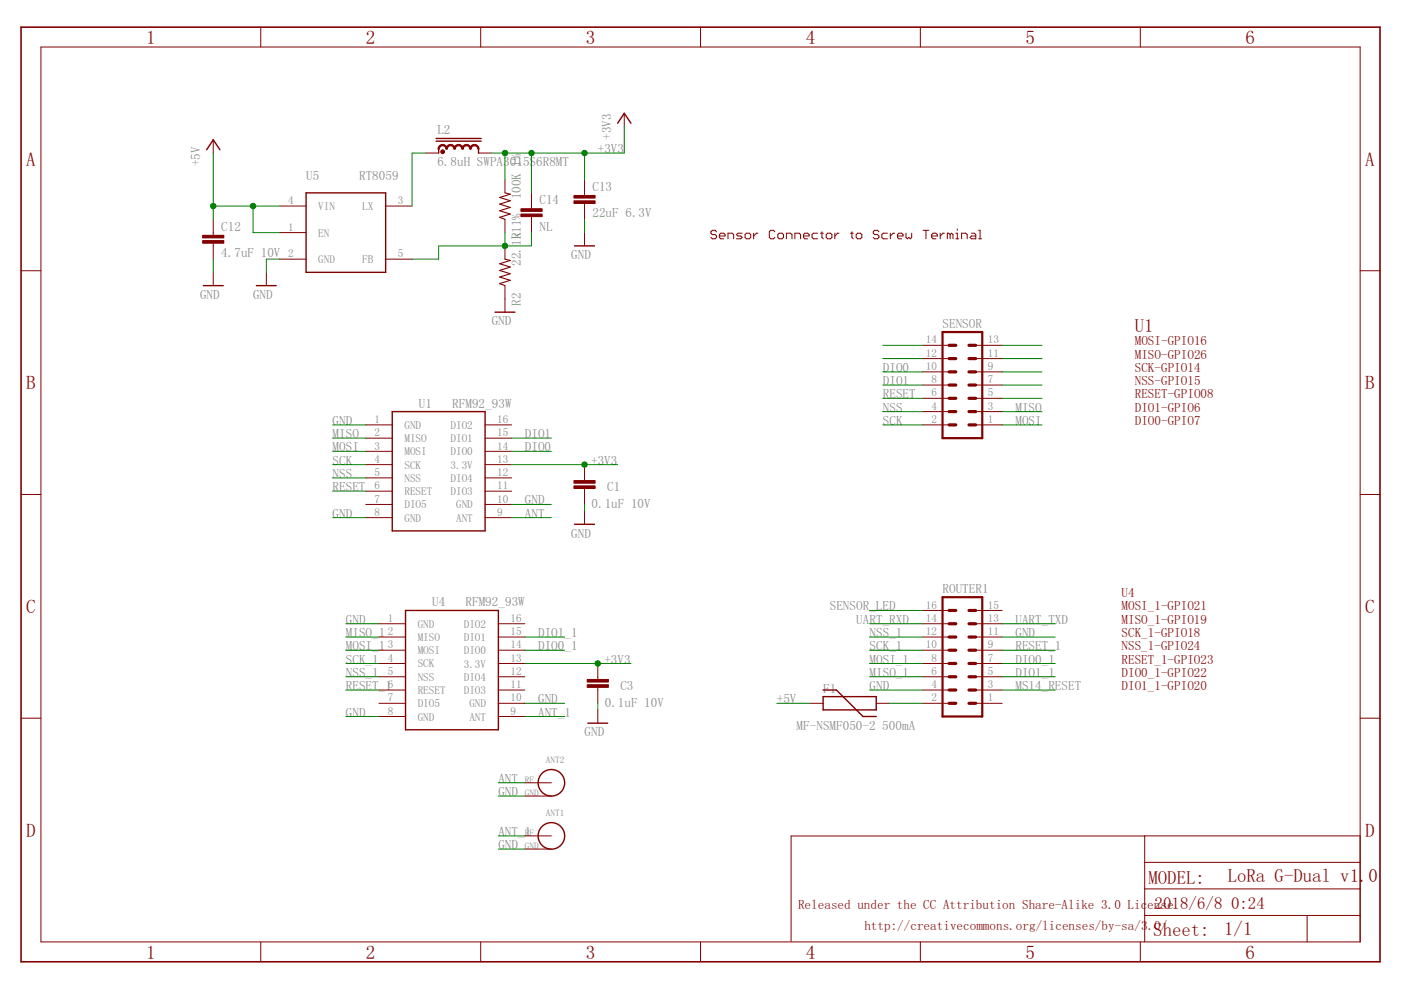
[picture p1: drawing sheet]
<svg xmlns="http://www.w3.org/2000/svg" width="297mm" height="210mm" viewBox="0 0 297 210" stroke-linecap="round" stroke-linejoin="round" font-family="sans-serif">
<g fill="none" stroke="#800000" stroke-width=".21">
<path d="M8.7 10h279.7v189.7h-279.7zM55.3 5.8v4.2M101.9 5.8v4.2M148.5 5.8v4.2M195.1 5.8v4.2M241.8 5.8v4.2M45.2 29.6v2.8M90.2 32.4h2.8M101.5 32.4h2.7M107.1 38.1v2.8M123.9 38.1v3.3M132.4 24v2.8"/>
<path d="M4.5 57.4h4.2M45.2 46.5v3.4M45.2 51.6v3.3M45.2 57.7v2.9M56.5 57.7v2.9M59.3 49.3h5.6M59.3 54.9h5.6M59.3 43.7h5.6M81.8 54.9h5.6M81.8 43.7h5.6M107.1 46.5v2.8M107.1 52.1v2.8"/>
<path d="M112.7 40.9v3.4M112.7 46v3.3M123.9 43.1v3.4M123.9 49.3v2.8M151.9 49.1l-.3-.3h-.6l-.3 .3v.3l.3 .3h.6l.3 .3v.3l-.3 .3h-.6l-.3-.3M152.5 50h1.2v-.3l-.3-.3h-.6l-.3 .3v.6l.3 .3h.6M154.3 50.6v-1.2h.9l.4 .3v.9M157.4 49.4h-.9l-.4 .3 .4 .3h.6l.3 .3-.3 .3h-1M158 49.7l.3-.3h.6l.3 .3v.6l-.3 .3h-.6l-.3-.3zM159.8 49.4v1.2M160.7 49.4h-.3l-.6 .6M164.3 49.1l-.3-.3h-.6l-.3 .3v1.2l.3 .3h.6l.3-.3"/>
<path d="M164.9 49.7l.3-.3h.6l.3 .3v.6l-.3 .3h-.6l-.3-.3zM166.7 50.6v-1.2h.9l.3 .3v.9M168.5 50.6v-1.2h.9l.3 .3v.9M170.3 50h1.3v-.3l-.4-.3h-.6l-.3 .3v.6l.3 .3h.6M173.4 49.4h-.9l-.3 .3v.6l.3 .3h.9M174 49.4h.6M174.3 49.1v1.2l.3 .3M175.2 49.7l.3-.3h.6l.3 .3v.6l-.3 .3h-.6l-.3-.3zM177 49.4v1.2M177.9 49.4h-.3l-.6 .6M180.3 49.4h.6M180.6 49.1v1.2l.3 .3"/>
<path d="M181.5 49.7l.3-.3h.6l.3 .3v.6l-.3 .3h-.6l-.3-.3zM186.4 49.1l-.3-.3h-.7l-.3 .3v.3l.3 .3h.7l.3 .3v.3l-.3 .3h-.7l-.3-.3M188.2 49.4h-.9l-.3 .3v.6l.3 .3h.9M188.8 49.4v1.2M189.7 49.4h-.3l-.6 .6M190.3 50h1.2v-.3l-.3-.3h-.6l-.3 .3v.6l.3 .3h.6M192.1 49.4v.9l.3 .3 .3-.3 .3 .3 .3-.3v-.9M195.7 48.8h1.2M196.3 48.8v1.8M197.5 50h1.2v-.3l-.3-.3h-.6l-.3 .3v.6l.3 .3h.6M199.3 49.4v1.2M200.2 49.4h-.3l-.6 .6"/>
<path d="M201.4 49.7l-.3-.3h-.2v1.2M201.4 49.7v.9M201.4 49.7l.3-.3 .4 .3v.9M202.6 50.6h.7M202.6 49.4h.4v1.2M203 48.5v.3M203.9 50.6v-1.2h.9l.3 .3v.9M206 49.4h.6l.3 .3v.9h-.9l-.3-.3 .3-.3h.9M207.5 48.8h.3v1.8M207.5 50.6h.6M288.4 57.4h4.2M107.1 60.6v5.6"/>
<path d="M195.6 78.8h5.6M195.6 76h5.6M195.6 73.2h5.6M206.9 78.8h5.6M206.9 76h5.6M206.9 73.2h5.6M77.6 90.1h5.6M77.6 98.5h5.6M77.6 92.9h5.6M77.6 95.7h5.6M102.8 90.1h5.7M102.8 98.5h5.7"/>
<path d="M102.8 92.9h5.7M102.8 95.7h5.7M123.9 98.5v3.4M195.6 90.1h5.6M195.6 87.3h5.6M195.6 84.5h5.6M195.6 81.6h5.6M206.9 90.1h5.6M206.9 87.3h5.6M206.9 84.5h5.6M206.9 81.6h5.6M4.5 104.8h4.2"/>
<path d="M77.6 109.7h5.6M77.6 107h5.6M77.6 101.3h5.6M77.6 104.1h5.6M102.8 109.7h5.7M102.8 107h5.7M102.8 101.3h5.7M102.8 104.1h5.7M123.9 103.6v3.4M123.9 108.4v2.8M288.4 104.8h4.2M80.3 132.2h5.7"/>
<path d="M80.3 135.1h5.7M80.3 137.9h5.7M105.7 132.2h5.6M105.7 135.1h5.6M105.7 137.9h5.6M195.6 132.2h5.6M195.6 135.1h5.6M195.6 137.9h5.6M195.6 129.4h5.6M206.9 132.2h5.6M206.9 135.1h5.6M206.9 137.9h5.6"/>
<path d="M206.9 129.4h5.6M4.5 152.3h4.2M80.3 151.9h5.7M80.3 149.1h5.7M80.3 140.7h5.7M80.3 143.5h5.7M80.3 146.3h5.7M105.7 151.9h5.6M105.7 149.1h5.6M105.7 140.7h5.6M105.7 143.5h5.6M105.7 146.3h5.6"/>
<path d="M126.7 140.7v3.4M126.7 145.7v3.4M126.7 150.5v2.8M171.7 149.1h2.8M185.8 149.1h2.8M195.6 149.1h5.6M195.6 140.7h5.6M195.6 143.5h5.6M195.6 146.3h5.6M206.9 149.1h5.6M206.9 140.7h5.6M206.9 143.5h5.6"/>
<path d="M206.9 146.3h5.6M288.4 152.3h4.2M111.3 166h5.6M111.3 168.8h5.6M111.3 177.2h5.6M242.7 177.2v22.5M288.4 177.2h-120.7v22.4M55.3 199.7v4.2M101.9 199.7v4.2M111.3 180h5.6M148.5 199.7v4.2M195.1 199.7v4.2"/>
<path d="M241.8 199.7v4.2M242.7 194.1h45.7M242.7 188.5h45.7M242.7 182.8h45.7M277.1 194.1v5.6"/>
</g>
<g fill="none" stroke="#800000" stroke-width=".3">
<path d="M43.8 31.7l1.4-2.1 1.4 2.1M92.5 29.4h9.5M92.5 29.9h9.5M93 31.6v.8M101.5 31.6v.8M131 26.1l1.4-2.1 1.4 2.1M64.9 40.9h16.9v16.8h-16.9zM121.8 52.1h4.2M43.1 60.6h4.2M54.4 60.6h4.2M105 66.2h4.2M83.2 87.3h19.6v25.3h-19.6z"/>
<path d="M121.8 111.2h4.2M86 129.4h19.7v25.3h-19.7zM124.6 153.3h4.2M174.5 147.7h11.3v2.8h-11.3zM174.5 146.3h2.8l5.7 5.6h2.8"/>
<circle cx="116.9" cy="166" r="2.82"/>
<circle cx="116.9" cy="177.2" r="2.82"/>
</g>
<g fill="#800000" stroke="#800000" stroke-width=".21">
<path d="M124.5 144.1h4.5v.5h-4.5z"/>
<path d="M124.5 145.2h4.5v.5h-4.5z"/>
<path d="M121.7 101.9h4.5v.5h-4.5z"/>
<path d="M121.7 103h4.5v.6h-4.5z"/>
<path d="M43 51h4.5v.6h-4.5z"/>
<path d="M43 49.9h4.5v.5h-4.5z"/>
<path d="M121.7 42.6h4.5v.5h-4.5z"/>
<path d="M121.7 41.4h4.5v.6h-4.5z"/>
<path d="M110.4 45.4h4.5v.5h-4.5z"/>
<path d="M110.4 44.3h4.5v.5h-4.5z"/>
</g>
<path d="M199.8 70.4h8.5v22.5h-8.5zM199.8 126.6h8.5v25.3h-8.5z" fill="none" stroke="#800000" stroke-width=".47"/>
<g fill="none" stroke="#800000" stroke-width=".68">
<path d="M201.2 76h1.4M201.2 78.8h1.4M201.2 73.2h1.4M205.4 76h1.5M205.4 78.8h1.5M205.4 73.2h1.5M201.2 84.5h1.4M201.2 87.3h1.4M201.2 90.1h1.4M201.2 81.6h1.4M205.4 84.5h1.5M205.4 87.3h1.5"/>
<path d="M205.4 90.1h1.5M205.4 81.6h1.5M201.2 137.9h1.4M201.2 129.4h1.4M201.2 132.2h1.4M201.2 135.1h1.4M205.4 137.9h1.5M205.4 129.4h1.5M205.4 132.2h1.5M205.4 135.1h1.5M201.2 143.5h1.4M201.2 146.3h1.4"/>
<path d="M201.2 149.1h1.4M201.2 140.7h1.4M205.4 143.5h1.5M205.4 146.3h1.5M205.4 149.1h1.5M205.4 140.7h1.5"/>
</g>
<path d="M4.5 5.8h288.1v198.1h-288.1z" fill="none" stroke="#800000" stroke-width=".34"/>
<g fill="#800000" stroke="#800000" stroke-width=".21">
<path d="M93.1 31a.98 .98 0 0 1 1.1-.3 .98 .98 0 0 1 .6 .9h-.2a.7 .7 0 0 0-.7-.7 .7 .7 0 0 0-.7 .7h-.3z" fill-rule="evenodd"/>
<path d="M94.8 31a.98 .98 0 0 1 1.1-.3 .98 .98 0 0 1 .6 .9h-.3a.71 .71 0 0 0-.7-.7 .71 .71 0 0 0-.7 .7h-.2z" fill-rule="evenodd"/>
<path d="M96.5 31a.98 .98 0 0 1 1.1-.3 .98 .98 0 0 1 .6 .9h-.3a.71 .71 0 0 0-.7-.7 .71 .71 0 0 0-.7 .7h-.3z" fill-rule="evenodd"/>
<path d="M98.1 31a.98 .98 0 0 1 1.1-.3 .98 .98 0 0 1 .7 .9h-.3a.7 .7 0 0 0-.7-.7 .7 .7 0 0 0-.7 .7h-.3z" fill-rule="evenodd"/>
<path d="M99.8 31a.98 .98 0 0 1 1.1-.3 .98 .98 0 0 1 .7 .9h-.3a.71 .71 0 0 0-.7-.7 .71 .71 0 0 0-.7 .7h-.3z" fill-rule="evenodd"/>
<circle cx="93.9" cy="32.2" r=".4"/>
</g>
<path d="M107.1 40.9l1.1 .3-2.3 .7 2.3 .7-2.3 .7 2.3 .7-2.3 .7 2.3 .7-2.3 .7 1.2 .4M107.1 54.9l1.1 .3-2.3 .7 2.3 .7-2.3 .7 2.3 .7-2.3 .7 2.3 .7-2.3 .7 1.2 .5" fill="none" stroke="#800000" stroke-width=".23"/>
<g fill="none" stroke="#008000" stroke-width=".21">
<path d="M45.2 32.4v14.1M90.2 32.4h-2.8v11.3M107.1 32.4v5.7M112.7 32.4v8.5M123.9 32.4v5.7M132.4 26.8v5.6h-28.2M45.2 54.9v2.8M45.2 43.7h14.1M53.7 43.7v5.6h5.6M59.3 54.9h-2.8v2.8M107.1 49.3v2.8M112.7 49.3v2.8h-19.7v2.8h-5.6"/>
<path d="M123.9 46.5v2.8M187.2 78.8h8.4M187.2 73.2h8.4M187.2 76h8.4M212.5 78.8h8.4M212.5 73.2h8.4M212.5 76h8.4M70.5 90.1h7.1M70.5 98.5h7.1M70.5 92.9h7.1M70.5 95.7h7.1M108.5 98.5h22.5"/>
<path d="M108.5 92.9h8.4M108.5 95.7h8.4M187.2 90.1h8.4M187.2 87.3h8.4M187.2 81.6h8.4M187.2 84.5h8.4M212.5 90.1h8.4M212.5 87.3h8.4M212.5 81.6h8.4M212.5 84.5h8.4M70.5 109.7h7.1M70.5 101.3h7.1"/>
<path d="M70.5 104.1h7.1M108.5 109.7h8.4M108.5 107h8.4M123.9 107v1.4M73.3 132.2h7M73.3 135.1h7M73.3 137.9h7M111.3 135.1h8.4M111.3 137.9h8.4M184.4 132.2h11.2M184.4 135.1h11.2M184.4 137.9h11.2"/>
<path d="M184.4 129.4h11.2M212.5 132.2h11.2M212.5 135.1h11.2M212.5 137.9h11.2M73.3 151.9h7M73.3 146.3h7M73.3 140.7h7M73.3 143.5h7M111.3 151.9h8.4M111.3 149.1h8.4M111.3 140.7h22.5M126.7 149.1v1.4"/>
<path d="M164.7 149.1h7M184.4 146.3h11.2M184.4 140.7h11.2M184.4 143.5h11.2M188.6 149.1h7M212.5 146.3h11.2M212.5 140.7h11.2M212.5 143.5h11.2M105.7 168.8h5.6M105.7 166h5.6M105.7 177.2h5.6M105.7 180h5.6"/>
</g>
<g fill="#008000" stroke="#008000" stroke-width=".21">
<circle cx="45.2" cy="43.7" r=".57"/>
<circle cx="53.7" cy="43.7" r=".57"/>
<circle cx="107.1" cy="32.4" r=".57"/>
<circle cx="123.9" cy="32.4" r=".57"/>
<circle cx="112.7" cy="32.4" r=".57"/>
<circle cx="123.9" cy="98.5" r=".57"/>
<circle cx="126.7" cy="140.7" r=".57"/>
<circle cx="107.1" cy="52.1" r=".57"/>
</g>
<g font-size="4.1" fill="#800000">
<text x="31" y="9.3">1</text>
<text x="77.6" y="9.3">2</text>
<text x="124.2" y="9.3">3</text>
<text x="170.8" y="9.3">4</text>
<text x="217.4" y="9.3">5</text>
<text x="264.1" y="9.3">6</text>
<text x="5.6" y="35.1">A</text>
<text x="289.5" y="35.1">A</text>
<text x="5.6" y="82.6">B</text>
<text x="289.5" y="82.6">B</text>
<text x="5.6" y="130">C</text>
<text x="289.5" y="130">C</text>
<text x="5.6" y="177.4">D</text>
<text x="289.5" y="177.4">D</text>
<text x="31" y="203.3">1</text>
<text x="77.6" y="203.3">2</text>
<text x="124.2" y="203.3">3</text>
<text x="170.8" y="203.3">4</text>
<text x="217.4" y="203.3">5</text>
<text x="264.1" y="203.3">6</text>
</g>
<g font-size="4" fill="#800000">
<text x="240.6" y="70.4">U1</text>
<text x="243.5" y="187.3">MODEL:</text>
<text x="260.3" y="187.1">LoRa G-Dual v1.0</text>
<text x="244.5" y="198.4">Sheet:</text>
<text x="259.6" y="198.3">1/1</text>
</g>
<g font-size="3.6" fill="#800000">
<text x="244.8" y="192.7">2018/6/8</text>
<text x="261" y="192.7">0:24</text>
</g>
<g font-size="2.8" fill="#808080">
<text x="92.7" y="28.5">L2</text>
<text x="129.6" y="29.6" transform="rotate(-90 129.6 29.6)">+3V3</text>
<text x="42.4" y="35.3" transform="rotate(-90 42.4 35.3)">+5V</text>
<text x="92.7" y="35.3">6.8uH SWPA3015S6R8MT</text>
<text x="126.7" y="32.5">+3V3</text>
<text x="64.9" y="38.1">U5</text>
<text x="76.1" y="38.1">RT8059</text>
<text x="125.6" y="40.5">C13</text>
<text x="110.4" y="42.3" transform="rotate(-90 110.4 42.3)">100K 1%</text>
<text x="114.4" y="43.3">C14</text>
<text x="125.6" y="46.1">22uF 6.3V</text>
<text x="46.9" y="48.9">C12</text>
<text x="110.4" y="50.7" transform="rotate(-90 110.4 50.7)">R11%</text>
<text x="114.4" y="48.9">NL</text>
<text x="46.9" y="54.5">4.7uF 10V</text>
<text x="110.4" y="56.3" transform="rotate(-90 110.4 56.3)">22.1k</text>
<text x="121.1" y="54.9">GND</text>
<text x="42.4" y="63.4">GND</text>
<text x="53.7" y="63.4">GND</text>
<text x="110.4" y="64.8" transform="rotate(-90 110.4 64.8)">R2</text>
<text x="104.3" y="69">GND</text>
<text x="199.8" y="69.6">SENSOR</text>
<text x="187.2" y="81.6">DIO1</text>
<text x="187.2" y="78.8">DIO0</text>
<text x="88.8" y="86.4">U1</text>
<text x="95.9" y="86.4">RFM92_93W</text>
<text x="187.2" y="87.3">NSS</text>
<text x="187.2" y="84.5">RESET</text>
<text x="215.3" y="87.3">MISO</text>
<text x="70.5" y="90.1">GND</text>
<text x="70.5" y="92.9">MISO</text>
<text x="70.5" y="95.7">MOSI</text>
<text x="111.3" y="92.9">DIO1</text>
<text x="111.3" y="95.7">DIO0</text>
<text x="187.2" y="90.1">SCK</text>
<text x="215.3" y="90.1">MOSI</text>
<text x="70.5" y="98.5">SCK</text>
<text x="70.5" y="101.3">NSS</text>
<text x="125.3" y="98.5">+3V3</text>
<text x="70.5" y="104.1">RESET</text>
<text x="111.3" y="106.9">GND</text>
<text x="125.4" y="107.6">0.1uF 10V</text>
<text x="128.7" y="104.1">C1</text>
<text x="70.5" y="109.8">GND</text>
<text x="111.3" y="109.8">ANT</text>
<text x="121.1" y="114">GND</text>
<text x="199.8" y="125.8">ROUTER1</text>
<text x="91.6" y="128.6">U4</text>
<text x="98.7" y="128.6">RFM92_93W</text>
<text x="175.9" y="129.4">SENSOR_LED</text>
<text x="73.3" y="132.2">GND</text>
<text x="73.3" y="135.1">MISO_1</text>
<text x="73.3" y="137.9">MOSI_1</text>
<text x="114.1" y="137.9">DIO0_1</text>
<text x="114.1" y="135.1">DIO1_1</text>
<text x="181.6" y="132.2">UART_RXD</text>
<text x="184.4" y="137.9">SCK_1</text>
<text x="184.4" y="135.1">NSS_1</text>
<text x="215.3" y="135.1">GND</text>
<text x="215.3" y="137.9">RESET_1</text>
<text x="215.3" y="132.2">UART_TXD</text>
<text x="73.3" y="140.7">SCK_1</text>
<text x="73.3" y="143.5">NSS_1</text>
<text x="128.1" y="140.7">+3V3</text>
<text x="184.4" y="143.5">MISO_1</text>
<text x="184.4" y="140.7">MOSI_1</text>
<text x="215.3" y="140.7">DIO0_1</text>
<text x="215.3" y="143.5">DIO1_1</text>
<text x="73.3" y="146.3">RESET_1</text>
<text x="114.1" y="149.1">GND</text>
<text x="128.2" y="149.8">0.1uF 10V</text>
<text x="131.5" y="146.3">C3</text>
<text x="164.7" y="149.1">+5V</text>
<text x="174.5" y="146.9">F1</text>
<text x="184.4" y="146.3">GND</text>
<text x="215.3" y="146.3">MS14_RESET</text>
<text x="73.3" y="151.9">GND</text>
<text x="114.1" y="151.9">ANT_1</text>
<text x="168.9" y="154.7">MF-NSMF050-2</text>
<text x="187.1" y="154.7">500mA</text>
<text x="123.9" y="156.1">GND</text>
<text x="105.7" y="166">ANT</text>
<text x="105.7" y="168.8">GND</text>
<text x="105.7" y="177.2">ANT_1</text>
<text x="105.7" y="180">GND</text>
</g>
<g font-size="2.8" fill="#800000">
<text x="240.6" y="73.2">MOSI-GPIO16</text>
<text x="240.6" y="76">MISO-GPIO26</text>
<text x="240.6" y="78.8">SCK-GPIO14</text>
<text x="240.6" y="81.6">NSS-GPIO15</text>
<text x="240.6" y="84.5">RESET-GPIO08</text>
<text x="240.6" y="87.3">DIO1-GPIO6</text>
<text x="240.6" y="90.1">DIO0-GPIO7</text>
<text x="237.8" y="126.6">U4</text>
<text x="237.8" y="129.4">MOSI_1-GPIO21</text>
<text x="237.8" y="132.2">MISO_1-GPIO19</text>
<text x="237.8" y="135.1">SCK_1-GPIO18</text>
<text x="237.8" y="137.9">NSS_1-GPIO24</text>
<text x="237.8" y="140.7">RESET_1-GPIO23</text>
<text x="237.8" y="143.5">DIO0_1-GPIO22</text>
<text x="237.8" y="146.3">DIO1_1-GPIO20</text>
<text x="169.2" y="192.7">Released under the CC Attribution Share-Alike 3.0 Lic</text>
<text x="183.3" y="197.2">http://creativecommons.org/licenses/by-sa/3</text>
<text x="243.2" y="192.7">ense</text>
<text x="243.3" y="197.2">.0/</text>
</g>
<g font-size="2.4" fill="#808080">
<text x="61.1" y="43.3">4</text>
<text x="67.5" y="44.5">VIN</text>
<text x="76.8" y="44.5">LX</text>
<text x="84.4" y="43.3">3</text>
<text x="61.1" y="48.9">1</text>
<text x="67.5" y="50.2">EN</text>
<text x="61.1" y="54.5">2</text>
<text x="67.5" y="55.8">GND</text>
<text x="76.8" y="55.8">FB</text>
<text x="84.4" y="54.5">5</text>
<text x="196.3" y="75.6">12</text>
<text x="196.3" y="72.8">14</text>
<text x="209.4" y="75.6">11</text>
<text x="209.4" y="72.8">13</text>
<text x="196.3" y="78.4">10</text>
<text x="197.5" y="81.3">8</text>
<text x="209.4" y="81.3">7</text>
<text x="209.4" y="78.4">9</text>
<text x="79.4" y="89.7">1</text>
<text x="105.4" y="89.7">16</text>
<text x="197.5" y="89.7">2</text>
<text x="197.5" y="86.9">4</text>
<text x="197.5" y="84.1">6</text>
<text x="209.4" y="89.7">1</text>
<text x="209.4" y="86.9">3</text>
<text x="209.4" y="84.1">5</text>
<text x="79.4" y="92.5">2</text>
<text x="79.4" y="95.3">3</text>
<text x="85.8" y="90.9">GND</text>
<text x="85.8" y="93.7">MISO</text>
<text x="95.5" y="90.9">DIO2</text>
<text x="95.5" y="93.7">DIO1</text>
<text x="105.4" y="92.5">15</text>
<text x="105.4" y="95.3">14</text>
<text x="79.4" y="98.1">4</text>
<text x="79.4" y="100.9">5</text>
<text x="85.8" y="96.5">MOSI</text>
<text x="85.8" y="99.4">SCK</text>
<text x="95.5" y="99.4">3.3V</text>
<text x="95.5" y="96.6">DIO0</text>
<text x="105.4" y="98.1">13</text>
<text x="105.4" y="100.9">12</text>
<text x="79.4" y="103.7">6</text>
<text x="79.4" y="106.6">7</text>
<text x="85.8" y="102.2">NSS</text>
<text x="85.8" y="105">RESET</text>
<text x="85.8" y="107.8">DIO5</text>
<text x="95.5" y="102.2">DIO4</text>
<text x="95.5" y="105">DIO3</text>
<text x="96.7" y="107.8">GND</text>
<text x="105.4" y="106.6">10</text>
<text x="105.4" y="103.7">11</text>
<text x="79.4" y="109.4">8</text>
<text x="85.8" y="110.6">GND</text>
<text x="96.7" y="110.6">ANT</text>
<text x="105.4" y="109.4">9</text>
<text x="82.2" y="131.9">1</text>
<text x="108.2" y="131.9">16</text>
<text x="196.3" y="131.9">14</text>
<text x="196.3" y="129">16</text>
<text x="209.4" y="131.9">13</text>
<text x="209.4" y="129">15</text>
<text x="82.2" y="134.7">2</text>
<text x="82.2" y="137.5">3</text>
<text x="88.6" y="133.1">GND</text>
<text x="88.6" y="135.9">MISO</text>
<text x="98.3" y="133.1">DIO2</text>
<text x="98.3" y="135.9">DIO1</text>
<text x="108.2" y="134.7">15</text>
<text x="108.2" y="137.5">14</text>
<text x="196.3" y="137.5">10</text>
<text x="196.3" y="134.7">12</text>
<text x="209.4" y="137.5">9</text>
<text x="209.4" y="134.7">11</text>
<text x="82.2" y="140.3">4</text>
<text x="82.2" y="143.1">5</text>
<text x="88.6" y="138.7">MOSI</text>
<text x="88.6" y="141.5">SCK</text>
<text x="98.3" y="141.5">3.3V</text>
<text x="98.3" y="138.7">DIO0</text>
<text x="108.2" y="140.3">13</text>
<text x="108.2" y="143.1">12</text>
<text x="197.5" y="143.1">6</text>
<text x="197.5" y="140.3">8</text>
<text x="209.4" y="143.1">5</text>
<text x="209.4" y="140.3">7</text>
<text x="82.2" y="145.9">6</text>
<text x="82.2" y="148.7">7</text>
<text x="88.6" y="144.3">NSS</text>
<text x="88.6" y="147.1">RESET</text>
<text x="88.6" y="150">DIO5</text>
<text x="98.3" y="144.3">DIO4</text>
<text x="98.3" y="147.2">DIO3</text>
<text x="99.5" y="150">GND</text>
<text x="108.2" y="148.7">10</text>
<text x="108.2" y="145.9">11</text>
<text x="197.5" y="148.7">2</text>
<text x="197.5" y="145.9">4</text>
<text x="209.4" y="148.7">1</text>
<text x="209.4" y="145.9">3</text>
<text x="82.2" y="151.5">8</text>
<text x="88.6" y="152.8">GND</text>
<text x="99.5" y="152.8">ANT</text>
<text x="108.2" y="151.5">9</text>
</g>
<g font-size="2" fill="#808080">
<text x="115.7" y="161.8">ANT2</text>
<text x="111.3" y="166">RF</text>
<text x="111.3" y="168.8">GND</text>
<text x="115.7" y="173">ANT1</text>
<text x="111.3" y="177.2">RF</text>
<text x="111.3" y="180">GND</text>
</g>
</svg>
